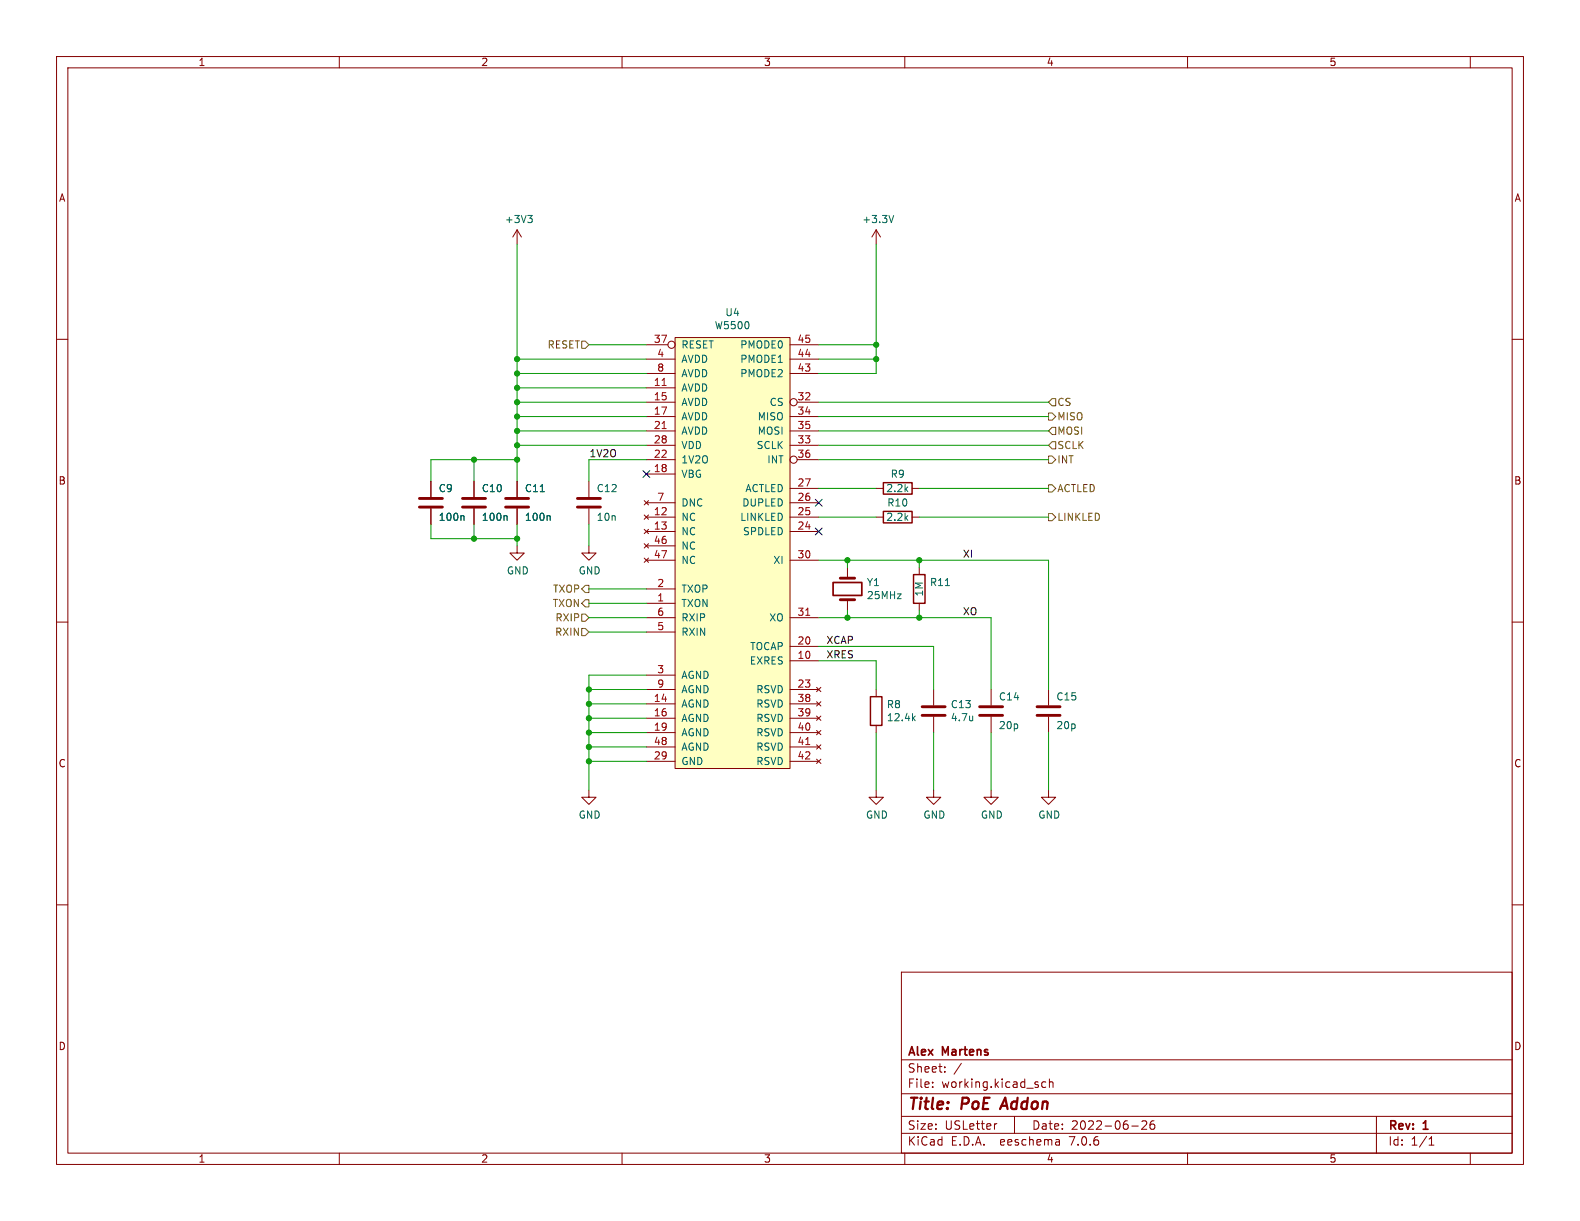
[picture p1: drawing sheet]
<svg xmlns="http://www.w3.org/2000/svg" width="279mm" height="216mm" viewBox="0 0 279 216" stroke-linecap="round" stroke-linejoin="round" font-family="sans-serif">
<g fill="none" stroke="#840000" stroke-width=".18">
<path d="M10 10h259.4v195.9h-259.4zM12 12h255.4v191.9h-255.4zM60 10v2M110 10v2M160 10v2M210 10v2M260 10v2M10 60h2M91.4 40.6l-.7 1.3M91.4 40.6v2.6M91.4 40.6l.8 1.3M119.4 59.7h20.3v76.2h-20.3z"/>
<path d="M154.9 40.6l-.7 1.3M154.9 40.6v2.6M154.9 40.6l.8 1.3M267.4 60h2M114.3 68.6h5.1M114.3 71.1h5.1M114.3 73.7h5.1M114.3 76.2h5.1M114.3 78.7h5.1M114.3 61h3.8M114.3 63.5h5.1M114.3 66h5.1"/>
<path d="M139.7 73.7h5.1M139.7 76.2h5.1M139.7 78.7h5.1M139.7 61h5.1M139.7 63.5h5.1M139.7 66h5.1M141 71.1h3.8M76.2 85.1v2.8M76.2 89.9v2.8M83.8 85.1v2.8M83.8 89.9v2.8M91.4 96.5v1.3h1.3l-1.3 1.3-1.2-1.3h1.2"/>
<path d="M91.4 85.1v2.8M91.4 89.9v2.8M104.1 96.5v1.3h1.3l-1.3 1.3-1.2-1.3h1.2M104.1 85.1v2.8M104.1 89.9v2.8M113.9 91.1l.8 .7M113.9 93.6l.8 .8M113.9 96.1l.8 .8M113.9 98.7l.8 .7M113.9 88.5l.8 .8M114.3 91.4h5.1M114.3 94h5.1"/>
<path d="M114.3 83.8h5.1M114.3 81.3h5.1M114.3 88.9h5.1M114.3 99.1h5.1M114.3 96.5h5.1M114.7 91.1l-.8 .7M114.7 93.6l-.8 .8M114.7 96.1l-.8 .8M114.7 98.7l-.8 .7M114.7 88.5l-.8 .8M139.7 91.4h5.1M139.7 86.4h5.1"/>
<path d="M139.7 94h5.1M139.7 88.9h5.1M139.7 99.1h5.1M141 81.3h3.8M154.9 91.4h1.3M154.9 86.4h1.3M161.3 91.4h1.3M161.3 86.4h1.3M10 110h2M114.3 106.7h5.1M114.3 104.1h5.1M114.3 119.4h5.1"/>
<path d="M114.3 109.2h5.1M114.3 111.8h5.1M139.7 116.8h5.1M139.7 114.3h5.1M139.7 109.2h5.1M149.9 100.3v1.9M149.9 106v2M162.6 100.3v1.3M162.6 106.7v1.3M267.4 110h2M104.1 139.7v1.3h1.3l-1.3 1.2-1.2-1.2h1.2M114.3 124.5h5.1"/>
<path d="M114.3 127h5.1M114.3 129.5h5.1M114.3 121.9h5.1M114.3 134.6h5.1M114.3 132.1h5.1M139.7 124.5h5.1M139.7 127h5.1M139.7 129.5h5.1M139.7 121.9h5.1M139.7 134.6h5.1M139.7 132.1h5.1M144.4 121.5l.8 .8"/>
<path d="M144.4 124.1l.8 .7M144.4 126.6l.8 .8M144.4 129.2l.8 .7M144.4 131.7l.8 .8M144.4 134.2l.8 .8M145.2 121.5l-.8 .8M145.2 124.1l-.8 .7M145.2 126.6l-.8 .8M145.2 129.2l-.8 .7M145.2 131.7l-.8 .8M145.2 134.2l-.8 .8M154.9 139.7v1.3h1.3l-1.3 1.2-1.2-1.2h1.2"/>
<path d="M154.9 121.9v1.3M154.9 128.3v1.2M165.1 139.7v1.3h1.3l-1.3 1.2-1.3-1.2h1.3M165.1 121.9v2.8M165.1 126.7v2.8M175.3 139.7v1.3h1.2l-1.2 1.2-1.3-1.2h1.3M175.3 121.9v2.8M175.3 126.7v2.8M185.4 139.7v1.3h1.3l-1.3 1.2-1.3-1.2h1.3M185.4 121.9v2.8M185.4 126.7v2.8M10 160h2"/>
<path d="M267.4 160h2M159.4 171.9h108v32h-108zM159.4 197.4h108M159.4 193.4h108M159.4 187.4h108M164.9 192.1v.2M164.9 191.4v.1M167.1 189.4v.2M167.1 188.7v.1M170 188l-1.3 1.9M176.3 198.7l-.3 .1M179.4 197.4v3"/>
<path d="M184.9 191.4l-.4-.1-.3 .3v.4l.2 .2h.5M185.6 191.4l.2-.1 .3 .1 .1 .9M185.6 190.8v1.5M200.1 199.1h1.2M201.9 198.3l.6-.1 .2 .1 .1 .3-.9 1.1h.9M204.1 198.2a.59 .59 0 0 0-.7 .6v.6l.1 .2 .4 .1 .2-.2 .1-.5-.1-.2h-.5l-.2 .2M243.4 197.4v6.5M60 203.9v2M110 203.9v2M159.4 200.4h108M160 203.9v2M187.3 201.6l.1 .9"/>
<path d="M187.4 202.4l-.2 .1M187.4 201.8l-.2 .1M210 203.9v2M252.7 202.5h.9M252.7 201.4l.4-.4v1.5M260 203.9v2"/>
<circle cx="118.7" cy="61" r=".63"/>
<circle cx="140.3" cy="71.1" r=".63"/>
<circle cx="140.3" cy="81.3" r=".63"/>
</g>
<path d="M177.8 194.1l-1 2" fill="none" stroke="#840000" stroke-width=".4"/>
<g fill="none" stroke="#840000" stroke-width=".51">
<path d="M74.2 89.7h4M74.2 88.1h4M81.8 89.7h4.1M81.8 88.1h4.1M89.4 89.7h4.1M89.4 88.1h4.1M102.1 89.7h4.1M102.1 88.1h4.1M148.6 102.2h2.5M148.6 106h2.5M163.1 126.5h4M163.1 125h4"/>
<path d="M173.2 126.5h4.1M173.2 125h4.1M183.4 126.5h4.1M183.4 125h4.1"/>
</g>
<path d="M93.3 38.1h.8l-.4 .5M93.9 38.6l.2 .2v.3l-.2 .3M158 38.1l-.4 1.3M81.9 91.2l.2 .2v.6M89.5 91.2l.2 .2v.6M95.5 86.9h.8M97.1 91.2l.2 .2v.6M167.2 103.6h.7M161.5 127l.3 .5M161.8 126.6l-.4 .5M172 126.6v.9M172 127.3l-.1 .1" fill="none" stroke="#006464" stroke-width=".18"/>
<path d="M156.2 90.4h5.1v2.1h-5.1zM156.2 85.3h5.1v2.1h-5.1zM161.5 101.6h2.1v5.1h-2.1zM153.9 123.2h2.1v5.1h-2.1z" fill="none" stroke="#840000" stroke-width=".25"/>
<path d="M119.4 59.7h20.3v76.2h-20.3z" fill="#ffffc2" stroke="#ffffc2" stroke-width=".18"/>
<path d="M117.1 68.2h.7M117.1 75.8h.7M142.5 108.8h.7M142.5 131.7h.7" fill="none" stroke="#a90000" stroke-width=".18"/>
<path d="M147.3 103h5.1v2.3h-5.1z" fill="none" stroke="#840000" stroke-width=".3"/>
<path d="M102.9 60.3h.6l.6 .7-.6 .6h-.6zM185.4 73h.7l.6 .7-.6 .6h-.7zM186.1 75.6h.6v1.2h-.6l-.7-.6zM186.1 70.5h.6v1.3h-.6l-.7-.7zM186.1 78.1h.6v1.3h-.6l-.7-.7zM185.4 90.8h.7l.6 .6-.6 .7h-.7zM185.4 85.7h.7l.6 .7-.6 .6h-.7zM185.4 80.6h.7l.6 .7-.6 .6h-.7zM102.9 111.1h.6l.6 .7-.6 .6h-.6zM102.9 108.6h.6l.6 .6-.6 .7h-.6zM103.5 106h.6v1.3h-.6l-.6-.6zM103.5 103.5h.6v1.3h-.6l-.6-.7z" fill="none" stroke="#725600" stroke-width=".18"/>
<g fill="none" stroke="#009600" stroke-width=".18">
<path d="M91.4 43.2v41.9M154.9 43.2v22.8h-10.1M91.4 78.7h22.9M91.4 76.2h22.9M91.4 73.7h22.9M91.4 71.1h22.9M91.4 66h22.9M91.4 63.5h22.9M91.4 68.6h22.9M104.1 61h10.2M144.8 78.7h40.6M144.8 76.2h40.6"/>
<path d="M144.8 73.7h40.6M144.8 71.1h40.6M144.8 61h10.1M144.8 63.5h10.1M76.2 92.7v2.6h15.2M83.8 81.3v3.8M83.8 92.7v2.6M91.4 81.3h-15.2v3.8M91.4 92.7v3.8M104.1 92.7v3.8M114.3 81.3h-10.2v3.8M144.8 99.1h40.6v22.8"/>
<path d="M144.8 91.4h10.1M144.8 81.3h40.6M144.8 86.4h10.1M149.9 99.1v1.2M162.6 91.4h22.8M162.6 99.1v1.2M162.6 86.4h22.8M104.1 109.2h10.2M104.1 111.8h10.2M104.1 106.7h10.2M104.1 104.1h10.2M114.3 119.4h-10.2v20.3"/>
<path d="M144.8 109.2h30.5v12.7M144.8 114.3h20.3v7.6M144.8 116.8h10.1v5.1M149.9 108v1.2M162.6 108v1.2M104.1 121.9h10.2M104.1 132.1h10.2M104.1 134.6h10.2M104.1 129.5h10.2M104.1 124.5h10.2M104.1 127h10.2M154.9 129.5v10.2"/>
<path d="M165.1 129.5v10.2M175.3 129.5v10.2M185.4 129.5v10.2"/>
</g>
<path d="M113.7 83.2l1.2 1.2M114.9 83.2l-1.2 1.2M144.2 93.4l1.2 1.2M144.2 88.3l1.2 1.2M145.4 93.4l-1.2 1.2M145.4 88.3l-1.2 1.2" fill="none" stroke="#000084" stroke-width=".18"/>
<g fill="#009600" stroke="#009600" stroke-width=".18">
<circle cx="91.4" cy="66" r=".46"/>
<circle cx="91.4" cy="68.6" r=".46"/>
<circle cx="91.4" cy="71.1" r=".46"/>
<circle cx="154.9" cy="63.5" r=".46"/>
<circle cx="154.9" cy="61" r=".46"/>
<circle cx="104.1" cy="121.9" r=".46"/>
<circle cx="104.1" cy="124.5" r=".46"/>
<circle cx="104.1" cy="134.6" r=".46"/>
<circle cx="104.1" cy="132.1" r=".46"/>
<circle cx="162.6" cy="109.2" r=".46"/>
<circle cx="104.1" cy="127" r=".46"/>
<circle cx="104.1" cy="129.5" r=".46"/>
<circle cx="162.6" cy="99.1" r=".46"/>
<circle cx="149.9" cy="99.1" r=".46"/>
<circle cx="149.9" cy="109.2" r=".46"/>
<circle cx="91.4" cy="73.7" r=".46"/>
<circle cx="91.4" cy="78.7" r=".46"/>
<circle cx="91.4" cy="81.3" r=".46"/>
<circle cx="91.4" cy="76.2" r=".46"/>
<circle cx="83.8" cy="81.3" r=".46"/>
<circle cx="91.4" cy="63.5" r=".46"/>
<circle cx="83.8" cy="95.3" r=".46"/>
<circle cx="91.4" cy="95.3" r=".46"/>
</g>
<g font-size="2.8" fill="#840000">
<text x="160.4" y="196.8">Title:</text>
<text x="170.1" y="196.8">PoE</text>
<text x="178" y="196.8">Addon</text>
</g>
<g font-size="2.1" fill="#840000">
<text x="160.4" y="189.9">Sheet:</text>
<text x="160.4" y="187.1">Alex</text>
<text x="166.7" y="187.1">Martens</text>
<text x="160.4" y="192.6">File:</text>
<text x="166.5" y="192.6">working.kicad_sch</text>
<text x="160.4" y="202.8">KiCad</text>
<text x="160.4" y="200">Size:</text>
<text x="167.1" y="200">USLetter</text>
<text x="168.1" y="202.8">E.D.A.</text>
<text x="177" y="202.8">eeschema</text>
<text x="182.4" y="200">Date:</text>
<text x="189.4" y="202.8">7.0.6</text>
<text x="189.4" y="200">2022-06-26</text>
<text x="245.4" y="200.2">Rev:</text>
<text x="245.4" y="202.8">Id:</text>
<text x="249.5" y="202.8">1/1</text>
<text x="251.8" y="200.2">1</text>
</g>
<g font-size="1.8" fill="#840000">
<text x="35" y="11.9">1</text>
<text x="85" y="11.9">2</text>
<text x="135" y="11.9">3</text>
<text x="185" y="11.9">4</text>
<text x="235" y="11.9">5</text>
<text x="10.3" y="35.9">A</text>
<text x="267.7" y="35.9">A</text>
<text x="10.3" y="85.9">B</text>
<text x="267.7" y="85.9">B</text>
<text x="10.3" y="135.9">C</text>
<text x="267.7" y="135.9">C</text>
<text x="10.3" y="185.9">D</text>
<text x="267.7" y="185.9">D</text>
<text x="35" y="205.8">1</text>
<text x="85" y="205.8">2</text>
<text x="135" y="205.8">3</text>
<text x="185" y="205.8">4</text>
<text x="235" y="205.8">5</text>
</g>
<g font-size="1.8" fill="#006464">
<text x="89.2" y="39.6">+3V3</text>
<text x="152.4" y="39.6">+3.3V</text>
<text x="126.3" y="58.4">W5500</text>
<text x="128.2" y="56.1">U4</text>
<text x="120.4" y="61.8">RESET</text>
<text x="120.4" y="64.4">AVDD</text>
<text x="130.8" y="64.4">PMODE1</text>
<text x="130.8" y="61.8">PMODE0</text>
<text x="120.4" y="69.4">AVDD</text>
<text x="120.4" y="72">AVDD</text>
<text x="120.4" y="66.9">AVDD</text>
<text x="130.8" y="66.9">PMODE2</text>
<text x="136" y="72">CS</text>
<text x="120.4" y="74.5">AVDD</text>
<text x="120.4" y="77.1">AVDD</text>
<text x="133.9" y="74.5">MISO</text>
<text x="133.9" y="77.1">MOSI</text>
<text x="120.4" y="82.1">1V2O</text>
<text x="120.4" y="79.6">VDD</text>
<text x="133.7" y="79.6">SCLK</text>
<text x="135.6" y="82.1">INT</text>
<text x="77.5" y="87.2">C9</text>
<text x="85.1" y="87.2">C10</text>
<text x="92.7" y="87.2">C11</text>
<text x="105.4" y="87.2">C12</text>
<text x="120.4" y="84.7">VBG</text>
<text x="120.4" y="89.8">DNC</text>
<text x="131.2" y="89.8">DUPLED</text>
<text x="131.7" y="87.2">ACTLED</text>
<text x="156.6" y="87.2">2.2k</text>
<text x="156.8" y="89.8">R10</text>
<text x="157.4" y="84.7">R9</text>
<text x="77.5" y="92.3">100n</text>
<text x="85.1" y="92.3">100n</text>
<text x="92.7" y="92.3">100n</text>
<text x="105.4" y="92.3">10n</text>
<text x="120.4" y="92.3">NC</text>
<text x="120.4" y="94.8">NC</text>
<text x="130.8" y="92.3">LINKLED</text>
<text x="131.3" y="94.8">SPDLED</text>
<text x="156.6" y="92.3">2.2k</text>
<text x="89.5" y="101.8">GND</text>
<text x="102.2" y="101.8">GND</text>
<text x="120.4" y="97.4">NC</text>
<text x="120.4" y="99.9">NC</text>
<text x="136.7" y="99.9">XI</text>
<text x="120.4" y="107.5">TXON</text>
<text x="120.4" y="105">TXOP</text>
<text x="153.2" y="103.8">Y1</text>
<text x="153.2" y="106.1">25MHz</text>
<text x="163.4" y="105.6" transform="rotate(-90 163.4 105.6)">1M</text>
<text x="164.3" y="103.8">R11</text>
<text x="120.4" y="112.6">RXIN</text>
<text x="120.4" y="110.1">RXIP</text>
<text x="135.9" y="110.1">XO</text>
<text x="132.5" y="117.7">EXRES</text>
<text x="132.6" y="115.2">TOCAP</text>
<text x="120.4" y="125.3">AGND</text>
<text x="120.4" y="120.2">AGND</text>
<text x="120.4" y="122.8">AGND</text>
<text x="133.6" y="122.8">RSVD</text>
<text x="133.6" y="125.3">RSVD</text>
<text x="156.7" y="125.4">R8</text>
<text x="168" y="125.4">C13</text>
<text x="176.5" y="124.1">C14</text>
<text x="186.7" y="124.1">C15</text>
<text x="120.4" y="127.9">AGND</text>
<text x="120.4" y="130.4">AGND</text>
<text x="133.6" y="127.9">RSVD</text>
<text x="133.6" y="130.4">RSVD</text>
<text x="156.7" y="127.7">12.4k</text>
<text x="168" y="127.7">4.7u</text>
<text x="176.5" y="129.1">20p</text>
<text x="186.7" y="129.1">20p</text>
<text x="120.4" y="135.5">GND</text>
<text x="120.4" y="132.9">AGND</text>
<text x="133.6" y="132.9">RSVD</text>
<text x="133.6" y="135.5">RSVD</text>
<text x="102.2" y="145">GND</text>
<text x="153" y="145">GND</text>
<text x="163.2" y="145">GND</text>
<text x="173.4" y="145">GND</text>
<text x="183.5" y="145">GND</text>
</g>
<g font-size="1.8" fill="#725600">
<text x="96.7" y="61.8">RESET</text>
<text x="186.9" y="72">CS</text>
<text x="186.9" y="77.1">MOSI</text>
<text x="186.9" y="74.5">MISO</text>
<text x="186.9" y="82.1">INT</text>
<text x="186.9" y="79.6">SCLK</text>
<text x="186.9" y="87.2">ACTLED</text>
<text x="186.9" y="92.3">LINKLED</text>
<text x="97.6" y="107.5">TXON</text>
<text x="97.7" y="105">TXOP</text>
<text x="98.1" y="112.6">RXIN</text>
<text x="98.1" y="110.1">RXIP</text>
</g>
<g font-size="1.8" fill="#a90000">
<text x="115.5" y="60.7">37</text>
<text x="116.1" y="63.2">4</text>
<text x="116.1" y="65.8">8</text>
<text x="140.9" y="65.8">43</text>
<text x="140.9" y="63.2">44</text>
<text x="140.9" y="60.7">45</text>
<text x="115.5" y="68.3">11</text>
<text x="115.5" y="70.9">15</text>
<text x="140.9" y="70.9">32</text>
<text x="115.5" y="73.4">17</text>
<text x="115.5" y="75.9">21</text>
<text x="140.9" y="73.4">34</text>
<text x="140.9" y="75.9">35</text>
<text x="115.5" y="83.6">18</text>
<text x="115.5" y="81">22</text>
<text x="115.5" y="78.5">28</text>
<text x="140.9" y="78.5">33</text>
<text x="140.9" y="81">36</text>
<text x="116.1" y="88.6">7</text>
<text x="140.9" y="88.6">26</text>
<text x="140.9" y="86.1">27</text>
<text x="115.5" y="91.2">12</text>
<text x="115.5" y="93.7">13</text>
<text x="140.9" y="93.7">24</text>
<text x="140.9" y="91.2">25</text>
<text x="115.5" y="96.3">46</text>
<text x="115.5" y="98.8">47</text>
<text x="140.9" y="98.8">30</text>
<text x="116.1" y="106.4">1</text>
<text x="116.1" y="103.9">2</text>
<text x="116.1" y="111.5">5</text>
<text x="116.1" y="109">6</text>
<text x="140.9" y="109">31</text>
<text x="116.1" y="119.1">3</text>
<text x="140.9" y="116.6">10</text>
<text x="140.9" y="114">20</text>
<text x="115.5" y="124.2">14</text>
<text x="116.1" y="121.7">9</text>
<text x="140.9" y="121.7">23</text>
<text x="140.9" y="124.2">38</text>
<text x="115.5" y="126.7">16</text>
<text x="115.5" y="129.3">19</text>
<text x="115.5" y="131.8">48</text>
<text x="140.9" y="126.7">39</text>
<text x="140.9" y="129.3">40</text>
<text x="140.9" y="131.8">41</text>
<text x="115.5" y="134.4">29</text>
<text x="140.9" y="134.4">42</text>
</g>
<g font-size="1.8" fill="#0f0f0f">
<text x="104.1" y="80.9">1V2O</text>
<text x="170.2" y="98.7">XI</text>
<text x="146" y="114">XCAP</text>
<text x="170.2" y="108.9">XO</text>
<text x="146" y="116.5">XRES</text>
</g>
</svg>
